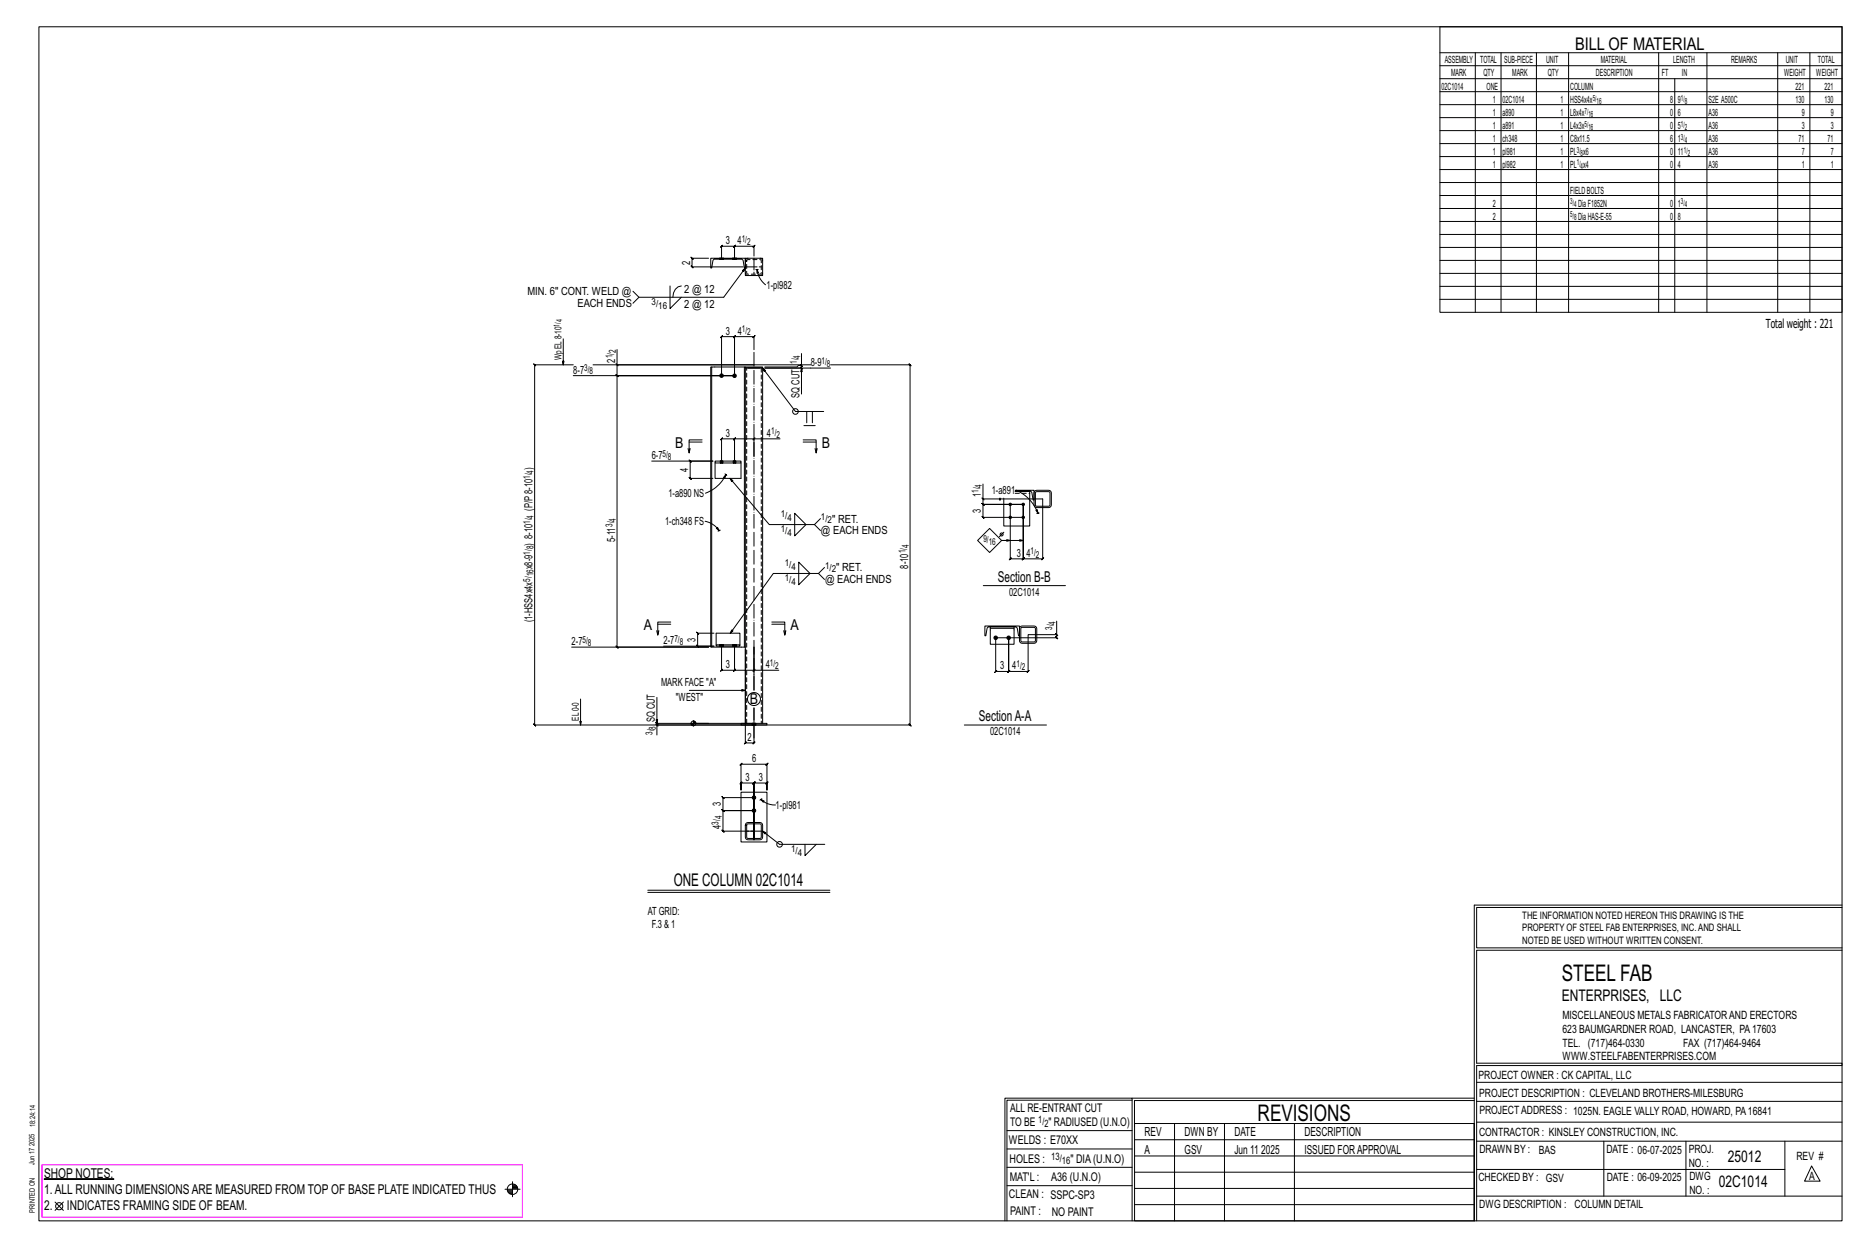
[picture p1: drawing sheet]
<svg xmlns="http://www.w3.org/2000/svg" width="914mm" height="610mm" viewBox="0 0 914 610" stroke-linecap="round" stroke-linejoin="round" font-family="sans-serif">
<g fill="#000" stroke="#000" stroke-width=".49">
<path d="M22 577h34z"/>
<circle cx="353" cy="184" r=".9"/>
<circle cx="360" cy="184" r=".9"/>
<circle cx="495" cy="247" r=".6"/>
<circle cx="495" cy="253" r=".6"/>
<circle cx="501" cy="247" r=".6"/>
<circle cx="501" cy="253" r=".6"/>
<circle cx="487" cy="312" r=".9"/>
<circle cx="494" cy="312" r=".9"/>
<circle cx="369" cy="397" r=".9"/>
<circle cx="369" cy="390" r=".9"/>
</g>
<g fill="none" stroke="#000" stroke-width=".49">
<path d="M19 13h883v584h-883zM705 13h197v140h-197zM705 26h197M705 32h197M705 39h197M722 26v127M735 26v127M752 26v127M768 26v127M812 26v127M820 39v114M836 26v127"/>
<path d="M870 26v127M886 26v127M705 45h197M705 51h197M705 58h197M705 64h197M705 70h197M705 77h197M705 83h197M705 89h197M705 96h197M705 102h197"/>
<path d="M705 108h197M705 115h197M328 140v11l6-6M334 140a5 5 0 0 0-5 5M347 126h-8h-1l1 1v-1v5l-1-1 1 1h25M348 126h17v5h-1v-4h-1h-13l-2 4zM352 126h.1M352 127h.1M354 126h.1M354 127h.1M359 126h.1M359 127h.1"/>
<path d="M360 126h.1M360 127h.1M365 126h8v9h-8zM365 131l-11 14h-41l-3-2M369 125v-5h1l-1 1v-1h-9l-1 1 1-1v7v-7l-1 1 1-1h-7h1l-1 1v-1v7M370 132h1M371 132v2zM371 132a11 11 0 0 0 4 7M371 132h.1M705 121h197M705 127h197M705 134h197"/>
<path d="M313 145l-3 3M705 140h197M705 146h197M276 166v12M281 178h-19h-1l1 1v-1v177l-1-1 1 1h107M290 178h107M302 178l1 1zM302 171v7h67M302 178v6v-1l1 1h-1h58h-79M348 180v137M364 180h-16v137h17M365 180h8h-8z"/>
<path d="M365 180h-1v137M369 171v-6l1-1-1 1h-9v-1l-1 1h1v19v-19v-1l-1 1h1h-7l1-1-1 1v19M392 178l1 1zM392 173v6h-1l-1 1h-16M392 179v1l1 1-1-1h-18h33M407 178h38l1 1-1-1v177v-1l1 1h-1h-76M360 184h-58v-1l1 1h-1v133v-1l1 1h-1h45h-67M365 180v174M366 180h6M392 180v13M337 219v3M337 216h7"/>
<path d="M344 215h-7v7l1-3M369 215h-9v-1l-1 1h1v11v-11v-1l-1 1h1h-7l1-1-1 1v11M370 214l-1 1zM382 215h-13v8M393 215h7v7v-3M393 216h7M394 208h5M395 201v6M398 201v6M399 219l1 3M403 201h-14l-16-21 2 1-1 1-1-2v174M319 226h30h-11l-1-1 1 1v8h-1l1 1v-1h11"/>
<path d="M350 226h13v1h-13zM350 227v7h13v-7M353 226h.1M353 227h.1M354 226h.1M354 227h.1M355 232h.1M355 232v2h-1zM355 232a18 18 0 0 1-10 9M355 232l1 1M357 234l20 23h22l3-3M359 226h.1"/>
<path d="M359 227h.1M360 226h.1M360 227h.1M481 237v7h29v29h1l-1 1v-1h-9l-1 1 1-1v-26v26l-1 1 1-1h-6l-1 1 1-1v-26M497 240h9v5l-1-5h-8h7v17h-13v-13M497 240a20 20 0 0 1 11 11M345 255a11 11 0 0 1 7 5M351 258l1 2zM352 260h-1M353 259l-1 1M389 251l6 6-6 5zM399 257l3 3"/>
<path d="M481 244l1 1zM481 244v3v-1l1 1h-1h20h-20v-1l1 1h-1v6l1 1-1-1h20M484 259l6 5-6 6-5-6zM489 244v1l1-1M507 240h7v8h-7zM507 241h7v6h-7zM507 250l1-1v2zM508 251h.1M509 251h-1M391 275l6 6-6 5zM404 278l-3 3h-22l-22 29M491 260l-2 3"/>
<path d="M495 264h-5h11M401 281l3 2M481 287h41M321 309l1 2M322 305h6M328 304h-6v7l1-2M350 310h-9v-1l1 1h-1v6l1 1-1-1h9h-25M351 315h11v1h-11zM351 315v-5h11v5M352 315h.1M352 316h.1M353 316v12l1-1-1 1h7h-1l1-1v1v-12v12h-1l1-1v1h9"/>
<path d="M354 315h.1M354 316h.1M359 315h.1M359 316h.1M360 315h.1M360 316h.1M365 318v45l-1 1 1-1h4v1l1-1h-1v-17M378 304h6v7l1-2M378 305h6M384 309v2M482 306h17v5l-1-4h-1h-13l-1 4h-1zM485 307h11"/>
<path d="M485 307v8h11v-8M499 307h8v7h-8zM500 307h7v7h-7zM517 310l1 1zM517 304v7h-14v18l1-1-1 1h-9v-1l-1 1h1v-17v17v-1l-1 1h1h-7l1-1-1 1v-17h30l1 1-1-1v-1M337 338h28M369 328l1-1-1 1zM381 328h-12v-11v21M284 342v13M321 354l1 1zM322 341v13M338 354h9"/>
<path d="M338 354h1M338 355h1M339 355h.1M339 353v2M339 354h2M339 353h2M339 353h1M363 354h12v1h-12zM368 354h.1M368 355h.1M369 355h-47v5M369 354h-47l-1-1 1 1v1"/>
<path d="M370 354h.1M370 355h.1M472 355h40M363 374h-1l1-1v1h12l1-1-1 1v13v-4h1l-1 1v-1h-6h1l-1 1v-1v28v-28h1l-1 1v-1h-6l-1 1 1-1v4zM363 388h12v24h-12zM369 390h-15h-1l1 1v-1v7l-1-1 1 1h15h-15l-1-1 1 1v10l-1-1 1 1h15M372 391l2 1zM372 391l4 2 4 1M372 391h.1M373 391h-1M365 403h8v7h-8zM366 403h6v7h-6z"/>
<path d="M373 407l9 6h22M394 413v6l6-6M317 436h89M317 437h89M722 443v154M722 443h180M902 444h-179v20h179M902 465h-179v55h179v1h-179v76M554 538h-61v59M554 537h168M722 538h-167v13M723 539h179"/>
<path d="M723 530h179M493 553h61M555 550h167v47h-167zM555 558h167M575 550v47M599 550v47M634 550v47M723 549h179M723 558h179M785 558v27M825 558v27M874 558v27"/>
<path d="M251 578v8M251 580h1M493 571h61M493 562h61M555 573h167M555 566h167M723 572h151M887 570l4 8h-8zM27 588l4 4M31 588l-4 4M247 582h8M248 582h3"/>
<path d="M248 583h3M249 583h2M249 584h2M251 581h2M251 580h2M492 597v-60h62v60M493 580h61M555 589h167M555 581h167M723 585h179"/>
<circle cx="389" cy="201" r="1.4"/>
<circle cx="490" cy="261" r=".7"/>
<circle cx="339" cy="354" r="1.2"/>
<circle cx="369" cy="342" r="3"/>
<circle cx="382" cy="413" r="1.4"/>
<circle cx="29" cy="590" r="1.8"/>
<circle cx="251" cy="582" r="2.6"/>
</g>
<path d="M21 570h235v26h-235z" fill="none" stroke="#f0f" stroke-width=".5"/>
<g fill="none" stroke="#000" stroke-width=".49" stroke-dasharray="2 1.4">
<path d="M352 126h.1M352 126v1M352 127h.1M353 127v-1M353 126v1zM353 127l1-1M353 126h1M354 127v-1M354 127h.1M359 126h.1M359 126v1M359 127h.1"/>
<path d="M359 127v-1M359 126l1 1zM360 127v-1M360 126h.1M360 127h.1M365 133l1 2M366 128h-1M366 127h6v7h-6zM366 126l-1 1v1h1M372 135l1-2M373 128l-1-2M373 180v174"/>
<path d="M353 226v1M353 226h.1M353 226v1zM353 227h.1M354 226v1M354 226h.1M354 227h.1M354 227v-1M359 226v1M359 226h.1M360 226v1zM360 226l-1 1"/>
<path d="M360 227h-1M360 226v1M360 226h.1M360 227h.1M360 227v-1M497 241h7M352 315h.1M352 315v1M352 316h.1M353 316v-1M353 315v1zM353 316l1-1"/>
<path d="M353 315h1M354 316v-1M354 316h.1M359 315h.1M359 315v1M359 316h.1M359 316v-1M359 315l1 1zM360 316v-1M360 315h.1M360 316h.1M366 354v-174"/>
<path d="M368 354h.1M368 354v1M368 355h.1M368 355v-1M369 354v1zM369 355v-1M369 355l1-1M369 354h.1M370 355v-1M370 355h.1M365 404h1z"/>
</g>
<path d="M369 338v-166M369 361v-15" fill="none" stroke="#000" stroke-width=".49" stroke-dasharray="6.8 1 0 1"/>
<path d="M365 131h8M369 126v9M369 402v9M373 407h-7" fill="none" stroke="#000" stroke-width=".49" stroke-dasharray="5.8 1 1 1"/>
<g font-size="11.2">
<text x="764" y="480">STEEL FAB</text>
<text x="616" y="548">REVISIONS</text>
</g>
<g font-size="8.6">
<text x="771" y="24">BILL OF MATERIAL</text>
<text x="330" y="434">ONE COLUMN 02C1014</text>
</g>
<g font-size="7.9">
<text x="765" y="490">ENTERPRISES, LLC</text>
<text x="846" y="569">25012</text>
<text x="841" y="581">02C1014</text>
</g>
<g font-size="7.3">
<text x="330" y="219">B</text>
<text x="402" y="219">B</text>
<text x="488" y="285">Section B-B</text>
<text x="315" y="308">A</text>
<text x="387" y="308">A</text>
<text x="367" y="344">B</text>
<text x="479" y="353">SectionA-A</text>
</g>
<g font-size="6.6">
<text x="22" y="576">SHOP NOTES:</text>
<text x="22" y="584">1.ALL RUNNING DIMENSIONSARE MEASURED FROM TOP OF BASE PLATE INDICATED THUS</text>
<text x="22" y="592">2.</text>
<text x="33" y="592">INDICATES FRAMING SIDE OF BEAM.</text>
</g>
<g font-size="6.1">
<text x="864" y="161">Total weight : 221</text>
<text x="560" y="556">REV</text>
<text x="580" y="556">DWN BY</text>
<text x="604" y="556">DATE</text>
<text x="639" y="556">DESCRIPTION</text>
<text x="560" y="564">A</text>
<text x="580" y="564">GSV</text>
<text x="604" y="564">Jun 11</text>
<text x="617" y="564">2025</text>
<text x="639" y="564">ISSUED FORAPPROVAL</text>
</g>
<g font-size="5.9">
<text x="494" y="560">WELDS : E70XX</text>
<text x="494" y="569">HOLES :</text>
<text x="524" y="569">&quot; DIA(U.N.O)</text>
<text x="494" y="578">MAT'L :</text>
<text x="515" y="578">A36 (U.N.O)</text>
<text x="494" y="586">CLEAN : SSPC-SP3</text>
<text x="495" y="595">PAINT :</text>
<text x="515" y="595">NO PAINT</text>
</g>
<g font-size="5.8">
<text x="494" y="544">ALL RE-ENTRANT CUT</text>
<text x="494" y="551">TO BE</text>
<text x="513" y="551">&quot; RADIUSED (U.N.O)</text>
</g>
<g font-size="5.6">
<text x="765" y="499">MISCELLANEOUS METALS FABRICATORAND ERECTORS</text>
<text x="765" y="505">623 BAUMGARDNER ROAD, LANCASTER, PA17603</text>
<text x="765" y="512">TEL. (717)464-0330</text>
<text x="824" y="512">FAX (717)464-9464</text>
<text x="765" y="519">WWW.STEELFABENTERPRISES.COM</text>
<text x="724" y="528">PROJECT OWNER : CK CAPITAL, LLC</text>
<text x="724" y="537">PROJECT DESCRIPTION : CLEVELAND BROTHERS-MILESBURG</text>
<text x="724" y="545">PROJECTADDRESS : 1025N. EAGLE VALLY ROAD, HOWARD, PA16841</text>
<text x="724" y="556">CONTRACTOR : KINSLEY CONSTRUCTION, INC.</text>
<text x="724" y="564">DRAWN BY :</text>
<text x="753" y="564">BAS</text>
<text x="786" y="564">DATE : 06-07-2025</text>
<text x="827" y="564">PROJ.</text>
<text x="879" y="568">REV #</text>
<text x="827" y="571">NO. :</text>
<text x="724" y="578">CHECKED BY : GSV</text>
<text x="787" y="578">DATE : 06-09-2025</text>
<text x="827" y="578">DWG</text>
<text x="886" y="578">A</text>
<text x="827" y="584">NO. :</text>
<text x="724" y="591">DWG DESCRIPTION : COLUMN DETAIL</text>
</g>
<g font-size="5.5">
<text x="355" y="119">3</text>
<text x="361" y="119">4</text>
<text x="338" y="129" transform="rotate(-90 338 129)">2</text>
<text x="335" y="143">2 @ 12</text>
<text x="375" y="141">1-pl982</text>
<text x="258" y="144">MIN. 6&quot; CONT. WELD @</text>
<text x="283" y="150">EACH ENDS</text>
<text x="335" y="151">2 @ 12</text>
<text x="355" y="164">3</text>
<text x="361" y="164">4</text>
<text x="301" y="177" transform="rotate(-90 301 177)">2</text>
<text x="397" y="179">8-9</text>
<text x="281" y="183">8-7</text>
<text x="391" y="195" transform="rotate(-90 391 195)">SQ CUT</text>
<text x="355" y="214">3</text>
<text x="375" y="214">4</text>
<text x="319" y="225">6-7</text>
<text x="261" y="230" transform="rotate(-90 261 230)">)</text>
<text x="337" y="231" transform="rotate(-90 337 231)">4</text>
<text x="327" y="243">1-a890 NS</text>
<text x="480" y="243" transform="rotate(-90 480 243)">1</text>
<text x="485" y="242">1-a891</text>
<text x="261" y="250" transform="rotate(-90 261 250)">(P/P8-10</text>
<text x="480" y="251" transform="rotate(-90 480 251)">3</text>
<text x="326" y="257">1-ch348 FS</text>
<text x="407" y="256">&quot; RET.</text>
<text x="402" y="261">@ EACH ENDS</text>
<text x="261" y="267" transform="rotate(-90 261 267)">) 8-10</text>
<text x="301" y="265" transform="rotate(-90 301 265)">5-11</text>
<text x="498" y="272">3</text>
<text x="502" y="272">4</text>
<text x="261" y="278" transform="rotate(-90 261 278)">x8-9</text>
<text x="409" y="280">&quot; RET.</text>
<text x="444" y="278" transform="rotate(-90 444 278)">8-10</text>
<text x="404" y="285">@ EACH ENDS</text>
<text x="494" y="291">02C1014</text>
<text x="261" y="304" transform="rotate(-90 261 304)">(1-HSS4x4x</text>
<text x="280" y="316">2-7</text>
<text x="325" y="315">2-7</text>
<text x="341" y="314" transform="rotate(-90 341 314)">3</text>
<text x="355" y="327">3</text>
<text x="375" y="327">4</text>
<text x="490" y="328">3</text>
<text x="496" y="328">4</text>
<text x="324" y="336">MARK FACE &quot;A&quot;</text>
<text x="331" y="343">&quot;WEST&quot;</text>
<text x="321" y="353" transform="rotate(-90 321 353)">SQ CUT</text>
<text x="485" y="360">02C1014</text>
<text x="366" y="362">2</text>
<text x="368" y="373">6</text>
<text x="365" y="382">3</text>
<text x="371" y="382">3</text>
<text x="353" y="394" transform="rotate(-90 353 394)">3</text>
<text x="380" y="396">1-pl981</text>
<text x="353" y="406" transform="rotate(-90 353 406)">4</text>
<text x="317" y="448">AT GRID:</text>
<text x="319" y="454">F.3 &amp; 1</text>
</g>
<g font-size="5">
<text x="745" y="450">THE INFORMATION NOTED HEREON THIS DRAWING IS THE</text>
<text x="745" y="456">PROPERTY OF STEEL FAB ENTERPRISES, INC.AND SHALL</text>
<text x="745" y="462">NOTED BE USED WITHOUT WRITTEN CONSENT.</text>
<text x="508" y="550">1/</text>
<text x="511" y="551">2</text>
<text x="515" y="568">13/</text>
<text x="520" y="570">16</text>
</g>
<g font-size="4.9">
<text x="707" y="31">ASSEMBLY</text>
<text x="725" y="31">TOTAL</text>
<text x="736" y="31">SUB-PIECE</text>
<text x="757" y="31">UNIT</text>
<text x="784" y="31">MATERIAL</text>
<text x="819" y="31">LENGTH</text>
<text x="847" y="31">REMARKS</text>
<text x="874" y="31">UNIT</text>
<text x="890" y="31">TOTAL</text>
<text x="710" y="37">MARK</text>
<text x="726" y="37">QTY</text>
<text x="740" y="37">MARK</text>
<text x="758" y="37">QTY</text>
<text x="781" y="37">DESCRIPTION</text>
<text x="814" y="37">FT</text>
<text x="823" y="37">IN</text>
<text x="873" y="37">WEIGHT</text>
<text x="889" y="37">WEIGHT</text>
<text x="706" y="44">02C1014</text>
<text x="728" y="44">ONE</text>
<text x="769" y="44">COLUMN</text>
<text x="879" y="44">221</text>
<text x="893" y="44">221</text>
<text x="731" y="50">1</text>
<text x="736" y="50">02C1014</text>
<text x="764" y="50">1</text>
<text x="769" y="50">HSS4x4x</text>
<text x="818" y="50">8</text>
<text x="821" y="50">9</text>
<text x="836" y="50">S2E A500C</text>
<text x="879" y="50">130</text>
<text x="893" y="50">130</text>
<text x="731" y="57">1</text>
<text x="736" y="57">a890</text>
<text x="764" y="57">1</text>
<text x="769" y="57">L8x4x</text>
<text x="818" y="57">0</text>
<text x="821" y="57">6</text>
<text x="836" y="57">A36</text>
<text x="882" y="57">9</text>
<text x="896" y="57">9</text>
<text x="731" y="63">1</text>
<text x="736" y="63">a891</text>
<text x="764" y="63">1</text>
<text x="769" y="63">L4x3x</text>
<text x="818" y="63">0</text>
<text x="821" y="63">5</text>
<text x="836" y="63">A36</text>
<text x="882" y="63">3</text>
<text x="896" y="63">3</text>
<text x="731" y="69">1</text>
<text x="736" y="69">ch348</text>
<text x="764" y="69">1</text>
<text x="769" y="69">C8x11.5</text>
<text x="818" y="69">6</text>
<text x="821" y="69">1</text>
<text x="836" y="69">A36</text>
<text x="880" y="69">71</text>
<text x="895" y="69">71</text>
<text x="731" y="76">1</text>
<text x="736" y="76">pl981</text>
<text x="764" y="76">1</text>
<text x="769" y="76">PL x6</text>
<text x="818" y="76">0</text>
<text x="821" y="76">11</text>
<text x="836" y="76">A36</text>
<text x="882" y="76">7</text>
<text x="896" y="76">7</text>
<text x="731" y="82">1</text>
<text x="736" y="82">pl982</text>
<text x="764" y="82">1</text>
<text x="769" y="82">PL x4</text>
<text x="818" y="82">0</text>
<text x="821" y="82">4</text>
<text x="836" y="82">A36</text>
<text x="882" y="82">1</text>
<text x="896" y="82">1</text>
<text x="769" y="95">FIELDBOLTS</text>
<text x="731" y="101">2</text>
<text x="772" y="101">DiaF1852N</text>
<text x="818" y="101">0</text>
<text x="821" y="101">1</text>
<text x="731" y="107">2</text>
<text x="772" y="107">DiaHAS-E-55</text>
<text x="818" y="107">0</text>
<text x="821" y="107">8</text>
</g>
<g font-size="4.7">
<text x="363" y="118">1/</text>
<text x="366" y="120">2</text>
<text x="319" y="149">3/</text>
<text x="322" y="151">16</text>
<text x="363" y="162">1/</text>
<text x="366" y="164">2</text>
<text x="301" y="173" transform="rotate(-90 301 173)">2</text>
<text x="275" y="176" transform="rotate(-90 275 176)">Wp EL8-10</text>
<text x="300" y="175" transform="rotate(-90 300 175)">1/</text>
<text x="390" y="178" transform="rotate(-90 390 178)">1/</text>
<text x="392" y="175" transform="rotate(-90 392 175)">4</text>
<text x="402" y="178">1/</text>
<text x="405" y="180">8</text>
<text x="286" y="182">3/</text>
<text x="289" y="183">8</text>
<text x="377" y="212">1/</text>
<text x="380" y="214">2</text>
<text x="324" y="223">5/</text>
<text x="327" y="225">8</text>
<text x="261" y="232" transform="rotate(-90 261 232)">4</text>
<text x="259" y="234" transform="rotate(-90 259 234)">1/</text>
<text x="481" y="239" transform="rotate(-90 481 239)">4</text>
<text x="479" y="241" transform="rotate(-90 479 241)">1/</text>
<text x="259" y="256" transform="rotate(-90 259 256)">1/</text>
<text x="261" y="254" transform="rotate(-90 261 254)">4</text>
<text x="300" y="258" transform="rotate(-90 300 258)">3/</text>
<text x="301" y="255" transform="rotate(-90 301 255)">4</text>
<text x="382" y="253">1/</text>
<text x="385" y="255">4</text>
<text x="402" y="254">1/</text>
<text x="405" y="256">2</text>
<text x="382" y="260">1/</text>
<text x="385" y="262">4</text>
<text x="261" y="269" transform="rotate(-90 261 269)">8</text>
<text x="445" y="268" transform="rotate(-90 445 268)">4</text>
<text x="481" y="265">9/</text>
<text x="484" y="267">16</text>
<text x="259" y="271" transform="rotate(-90 259 271)">1/</text>
<text x="443" y="271" transform="rotate(-90 443 271)">1/</text>
<text x="504" y="271">1/</text>
<text x="507" y="273">2</text>
<text x="261" y="282" transform="rotate(-90 261 282)">16</text>
<text x="384" y="277">1/</text>
<text x="387" y="279">4</text>
<text x="404" y="278">1/</text>
<text x="407" y="280">2</text>
<text x="259" y="285" transform="rotate(-90 259 285)">5/</text>
<text x="384" y="284">1/</text>
<text x="387" y="286">4</text>
<text x="517" y="306" transform="rotate(-90 517 306)">4</text>
<text x="515" y="308" transform="rotate(-90 515 308)">3/</text>
<text x="285" y="314">5/</text>
<text x="288" y="316">8</text>
<text x="330" y="314">7/</text>
<text x="333" y="316">8</text>
<text x="377" y="326">1/</text>
<text x="379" y="327">2</text>
<text x="498" y="326">1/</text>
<text x="500" y="328">2</text>
<text x="283" y="353" transform="rotate(-90 283 353)">EL0-0</text>
<text x="319" y="360" transform="rotate(-90 319 360)">3/</text>
<text x="321" y="357" transform="rotate(-90 321 357)">8</text>
<text x="353" y="401" transform="rotate(-90 353 401)">4</text>
<text x="352" y="403" transform="rotate(-90 352 403)">3/</text>
<text x="387" y="417">1/</text>
<text x="390" y="419">4</text>
</g>
<g font-size="4.2">
<text x="780" y="49">5/</text>
<text x="781" y="51">16</text>
<text x="823" y="49">1/</text>
<text x="825" y="51">8</text>
<text x="776" y="56">7/</text>
<text x="778" y="57">16</text>
<text x="776" y="62">5/</text>
<text x="778" y="63">16</text>
<text x="823" y="62">1/</text>
<text x="825" y="63">2</text>
<text x="823" y="68">3/</text>
<text x="825" y="70">4</text>
<text x="772" y="75">3/</text>
<text x="774" y="76">8</text>
<text x="824" y="75">1/</text>
<text x="826" y="76">2</text>
<text x="772" y="81">1/</text>
<text x="774" y="82">4</text>
<text x="769" y="100">3/</text>
<text x="770" y="101">4</text>
<text x="823" y="100">3/</text>
<text x="825" y="101">4</text>
<text x="769" y="106">5/</text>
<text x="770" y="108">8</text>
</g>
<g font-size="4">
<text x="274" y="160" transform="rotate(-90 274 160)">1/</text>
<text x="275" y="158" transform="rotate(-90 275 158)">4</text>
</g>
<g font-size="3.7">
<text x="17" y="551" transform="rotate(-90 17 551)">18:24:14</text>
<text x="17" y="561" transform="rotate(-90 17 561)">2025</text>
<text x="17" y="570" transform="rotate(-90 17 570)">Jun 17</text>
<text x="17" y="593" transform="rotate(-90 17 593)">PRINTED ON</text>
</g>
</svg>
